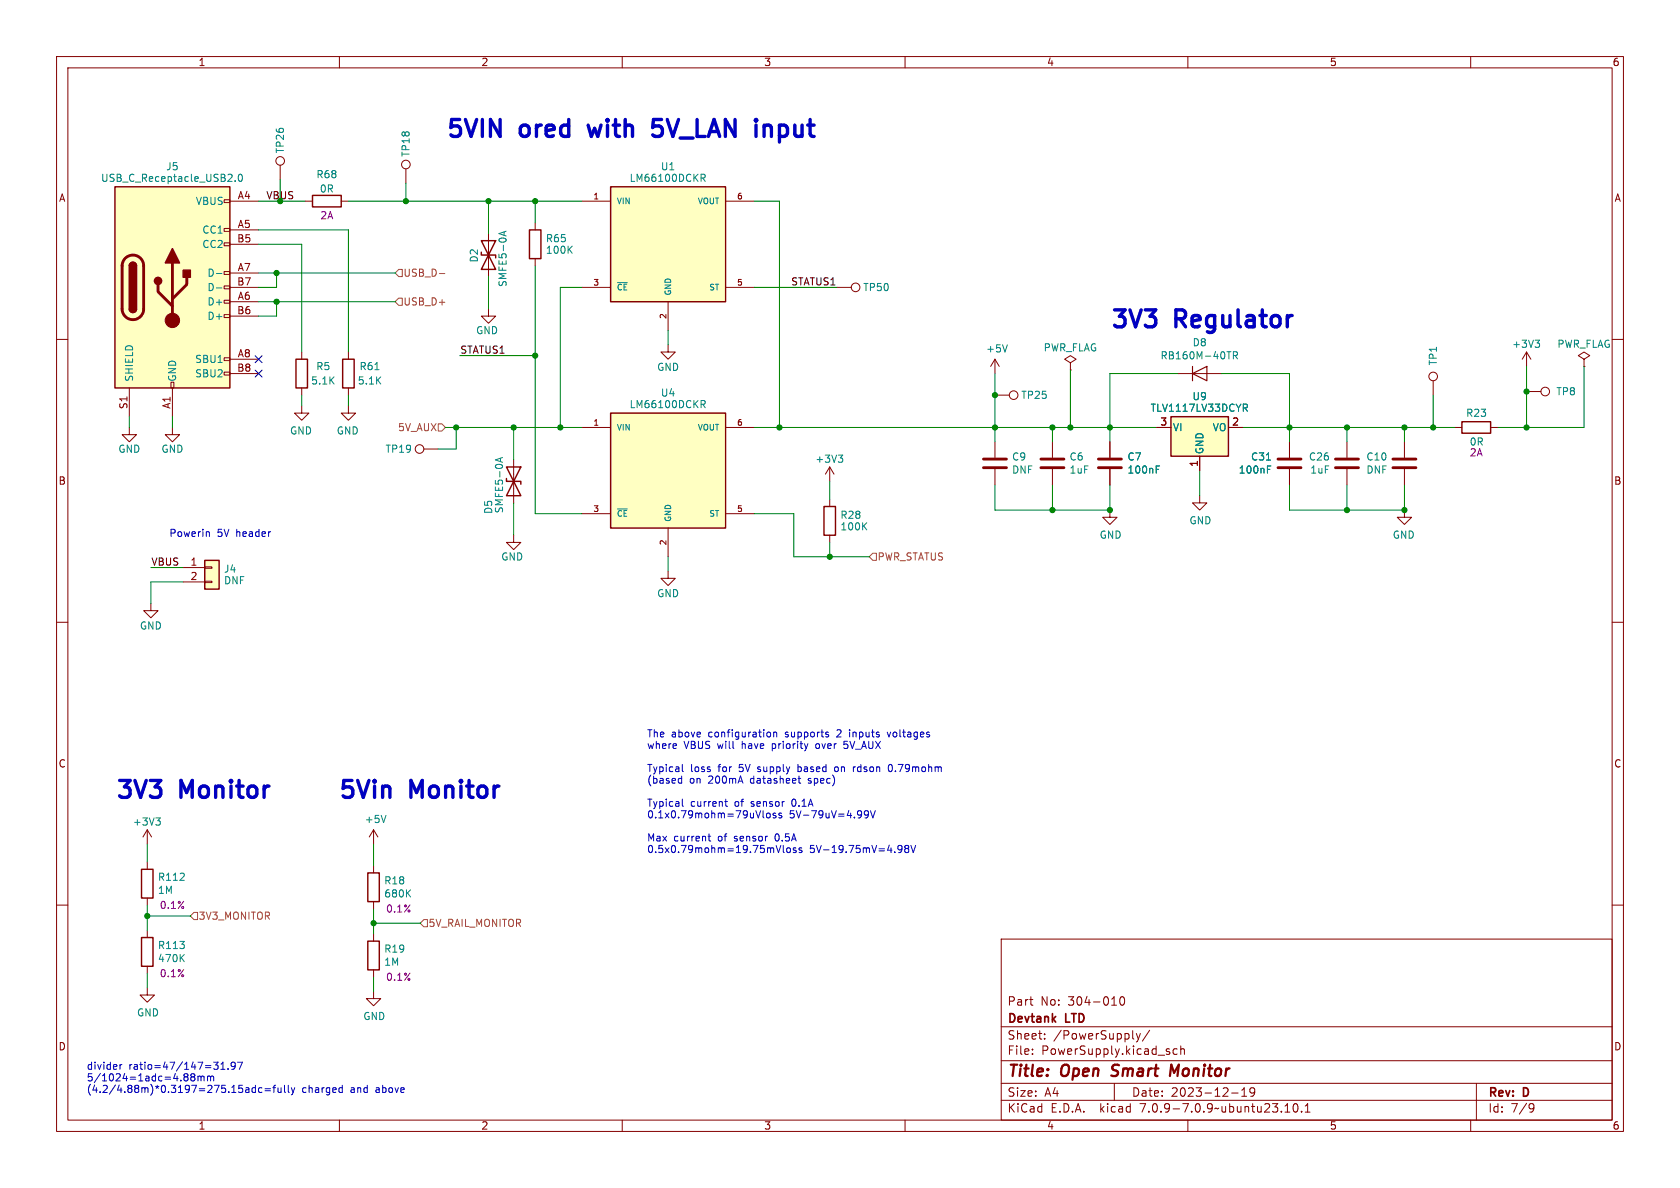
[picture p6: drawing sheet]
<svg xmlns="http://www.w3.org/2000/svg" width="297mm" height="210mm" viewBox="0 0 297 210" stroke-linecap="round" stroke-linejoin="round" font-family="sans-serif">
<g fill="none" stroke="#840000" stroke-width=".18">
<path d="M10 10h277v190h-277zM12 12h273v186h-273zM60 10v2M110 10v2M160 10v2M210 10v2M260 10v2M39.6 35.3h1v.5h-1zM40.6 35.6h5.1M49.5 29.2v2.6M54 35.6h1.2M60.3 35.6h1.3"/>
<path d="M71.8 29.8v2.6M94.6 39.4v1.2M102.9 35.6h5M128.3 35.6h5M10 60h2M39.6 55.6h1v.5h-1zM39.6 53.1h1v.5h-1zM39.6 50.5h1v.6h-1zM39.6 48h1v.5h-1zM39.6 42.9h1v.5h-1zM39.6 40.4h1v.5h-1zM40.6 40.6h5.1"/>
<path d="M40.6 53.3h5.1M40.6 48.3h5.1M40.6 43.2h5.1M40.6 55.9h5.1M40.6 50.8h5.1M86.4 54.6v1.3h1.2l-1.2 1.3-1.3-1.3h1.3M86.4 41.3v7.6M94.6 45.7v1.3M102.9 50.8h5M118.1 53.3v5.1M128.3 50.8h5M148 50.8h2.5"/>
<path d="M285 60h2M22.9 75.6v1.2h-1.3l1.3 1.3 1.2-1.3h-1.2M22.9 68.6v5.1M30.2 67.6h.5v1h-.5zM30.5 75.6v1.2h-1.3l1.3 1.3 1.2-1.3h-1.2M30.5 68.6v5.1M39.6 65.8h1v.5h-1zM39.6 63.2h1v.6h-1zM40.6 66h5.1M40.6 63.5h5.1M53.3 71.8v1.2h-1.2l1.2 1.3 1.3-1.3h-1.3M53.3 62.2v1.3"/>
<path d="M53.3 68.6v1.3M61.6 71.8v1.2h-1.3l1.3 1.3 1.3-1.3h-1.3M61.6 62.2v1.3M61.6 68.6v1.3M74.9 79.4h2.6M102.9 75.6h5M118.1 61v1.2h1.3l-1.3 1.3-1.3-1.3h1.3M128.3 75.6h5M175.9 63.5v2.5M175.9 78.1v2.8M175.9 63.5l-.8 1.3M175.9 63.5l.8 1.3"/>
<path d="M175.9 69.9h2.5M186.1 78.1v2.8M189.2 64.1l1-.6-1-.6-1 .6 1 .6v1.3M189.2 65.4h.1M196.2 78.1v2.8M204.5 75.6h2.5M208.3 66h7.6M217.2 75.6h2.5M228 78.1v2.8M238.1 78.1v2.8M248.3 78.1v2.8M253.4 67.3v2.6"/>
<path d="M257.2 75.6h1.2M263.5 75.6h1.3M269.9 69.2h2.5M269.9 62.2l-.8 1.3M269.9 62.2v2.6M269.9 62.2l.7 1.3M280 63.5l1.1-.6-1.1-.7-1 .7 1 .6v1.3M280 64.8h.1M90.8 94.6v1.3h1.3l-1.3 1.3-1.3-1.3h1.3M90.8 81.3v7.6M102.9 90.8h5M118.1 93.3v5.1"/>
<path d="M128.3 90.8h5M146.7 82.6v2.5M146.7 88.3v1.2M146.7 94.6v1.3M146.7 82.6l-.8 1.2M146.7 82.6l.7 1.2M175.9 82.9v2.8M186.1 82.9v2.8M196.2 90.2v1.2h1.3l-1.3 1.3-1.3-1.3h1.3M196.2 82.9v2.8M212.1 87.6v1.3h1.3l-1.3 1.3-1.3-1.3h1.3M212.1 80.6v2.6"/>
<path d="M228 82.9v2.8M238.1 82.9v2.8M248.3 90.2v1.2h-1.3l1.3 1.3 1.3-1.3h-1.3M248.3 82.9v2.8M10 110h2M26.7 106.7v1.3h1.2l-1.2 1.2-1.3-1.2h1.3M32.4 100.3h3.8M32.4 102.9h3.8M36.2 102.7h1.3v.3h-1.3zM36.2 100.2h1.3v.3h-1.3zM118.1 101v1.2h1.3l-1.3 1.3-1.3-1.3h1.3M285 110h2"/>
<path d="M10 160h2M26 146.7v2.5M26 152.4v1.3M26 158.8v1.2M26 146.7l-.7 1.3M26 146.7l.8 1.3M66 146.7l-.7 1.3M66 146.7v2.5M66 153v1.3M66 159.4v1.3M66 146.7l.8 1.3M285 160h2"/>
<path d="M26 174.6v1.3h1.3l-1.3 1.3-1.2-1.3h1.2M26 164.5v1.2M26 170.8v1.3M66 175.3v1.2h1.3l-1.3 1.3-1.2-1.3h1.2M66 165.1v1.3M66 171.5v1.2M177 166h108v32h-108zM182 176.7h.6M182.5 177.7h.1M196.5 177.7h.9M198.1 176.3l.2-.1a.81 .81 0 0 1 .6 .6 .81 .81 0 0 1-.3 .8l-.1 .1a.81 .81 0 0 1-.4-1.4zM60 198v2"/>
<path d="M110 198v2M160 198v2M177 194.5h108M177 191.5h108M177 187.5h108M177 181.5h108M182.5 186.3v.1M182.5 185.5v.1M184.7 183.6v.1M184.7 182.8v.1M197 191.5v3M200.9 182.7l.3 1"/>
<path d="M201.2 183.7l-.1 .4-.2 .1M201.6 182.7l-.4 1M203.2 182.1l-1.2 2M208.1 185.5l-.4-.1-.3 .3v.4l.1 .2h.6M208.7 185.5l.3-.1 .3 .1 .1 .9M208.7 184.9v1.5M210 198v2M217.7 193.2h1.2M219.5 193.8h.9M219.5 192.7l.5-.4v1.5M221.8 192.9l-.3 .3h-.3l-.2-.3 .1-.5 .4-.1 .2 .1a.99 .99 0 0 1-.3 1.4h-.3M227.2 196.6h.8"/>
<path d="M227.2 195.5l.4-.4v1.5M228.8 195.2l.2-.1a.81 .81 0 0 1 .5 .6 .81 .81 0 0 1-.3 .8l-.1 .1a.81 .81 0 0 1-.6-.6 .81 .81 0 0 1 .3-.8zM230.1 196.5v.1M230.7 196.6h.9M230.7 195.5l.5-.4v1.5M260 198v2M261 191.5v6.5M270.6 195.1l.5 .1a.99 .99 0 0 1-.4 1.4h-.2M271.2 195.7l-.3 .3h-.3"/>
<circle cx="49.5" cy="28.4" r=".76"/>
<circle cx="71.8" cy="29.1" r=".76"/>
<circle cx="151.3" cy="50.8" r=".76"/>
<circle cx="74.2" cy="79.4" r=".76"/>
<circle cx="179.2" cy="69.8" r=".76"/>
<circle cx="253.4" cy="66.5" r=".76"/>
<circle cx="273.2" cy="69.2" r=".76"/>
</g>
<path d="M196.5 190.1l.2 .1M196.8 188.4l-.2 .4 .1 .2M208.4 188.2l-.8 1.4-.5-1.4-.3 2" fill="none" stroke="#840000" stroke-width=".4"/>
<g fill="none" stroke="#840000" stroke-width=".51">
<path d="M22.2 45.6a1.91 1.91 0 0 1 2-.4 1.91 1.91 0 0 1 1.2 1.8v7.6a1.91 1.91 0 0 1-1.9 1.9 1.91 1.91 0 0 1-1.9-1.9v-7.8l.2-.6zM27.9 50.3v1.3l2.6 2.5M30.5 46.5v10.1M33 49v1.3l-2.5 2.5M173.9 82.7h4M173.9 81.2h4M184 82.7h4.1M184 81.2h4.1M194.2 82.7h4M194.2 81.2h4M225.9 82.7h4.1M225.9 81.2h4.1"/>
<path d="M236.1 82.7h4.1M236.1 81.2h4.1M246.3 82.7h4M246.3 81.2h4"/>
</g>
<g fill="none" stroke="#840000" stroke-width=".25">
<path d="M20.3 33h20.3v35.6h-20.3zM55.2 34.5h5.1v2.1h-5.1zM107.9 33h20.4v20.3h-20.4zM22.9 54.6a.64 .64 0 0 0 .6 .6 .64 .64 0 0 0 .6-.6M22.9 47a.64 .64 0 0 1 .6-.6 .64 .64 0 0 1 .6 .6M85.1 44.6v.5h2.5v.5M85.1 42.5l2.5 5.1h-2.5l2.5-5.1zM93.6 40.6h2v5.1h-2zM52.3 63.5h2.1v5.1h-2.1zM60.6 63.5h2v5.1h-2zM107.9 73h20.4v20.3h-20.4zM207 73.7h10.2v6.9h-10.2z"/>
<path d="M258.4 74.5h5.1v2.1h-5.1zM36.2 99.1h2.5v5h-2.5zM89.5 84.6v.5h2.6v.5M89.5 82.6l2.6 5h-2.6l2.6-5zM145.7 89.5h2v5.1h-2zM25 153.7h2.1v5.1h-2.1zM65 154.3h2.1v5.1h-2.1zM25 165.7h2.1v5.1h-2.1zM65 166.4h2.1v5.1h-2.1z"/>
</g>
<g fill="#ffffc2" stroke="#ffffc2" stroke-width=".18">
<path d="M36.2 99.1h2.5v5h-2.5z"/>
<path d="M207 73.7h10.2v6.9h-10.2z"/>
<path d="M20.3 33h20.3v35.6h-20.3z"/>
<path d="M107.9 33h20.4v20.3h-20.4z"/>
<path d="M107.9 73h20.4v20.3h-20.4z"/>
</g>
<g fill="none" stroke="#008484" stroke-width=".18">
<path d="M41.6 31.9v.2M42.2 30.9l.2-.1a.68 .68 0 0 1 .5 .6 .68 .68 0 0 1-.5 .7l-.2-.2-.1-.3zM123.9 30.8h.5l.3 .2-.1 .4-.7 .1M124.2 31.5l.5 .6M38.3 48.4h.9M38.3 50.9h.9M89.1 41v.6M89.5 40.9l-1.3 .4 1.3 .4M100.6 44.1l.6 .7M101.2 43.5l-.8 .7M109.2 50h1.7M66.3 65.3h.7"/>
<path d="M123.9 70.8h.5l.3 .2-.1 .4-.7 .1M124.2 71.5l.5 .6M178.1 61l-.4 1.2M216.9 62.2h.7M218 62.8h.7l.1-.2-.1-.3-.7-.1v1.2M218.3 62.8l.5 .6M219.8 71.4h.5l.2 .3-.1 .3-.6 .1M220.1 72.1l.4 .6M271.4 60.1h.8l-.5 .5M271.9 60.6l.3 .3v.3l-.3 .2M88.5 81v.6M88.8 80.9l-1.2 .4 1.2 .4"/>
<path d="M109.2 90h1.7M148.2 80.5h.8l-.4 .4M148.7 80.9l.3 .3v.3l-.3 .2M152.7 93l.5 .7M153.2 92.4l-.7 .7M204.4 83h.4M204.4 82.4h.6M223.9 81.3h.7M224.1 83h.4M224.1 82.4h.6M27.5 144.6h.8l-.4 .5M28.1 145.1l.2 .2v.3l-.2 .3"/>
<path d="M68.2 144.1l-.4 1.3M72 157.8l.6 .8M72.6 157.3l-.7 .7M32 169.3l.6 .7M32.6 168.7l-.7 .8"/>
</g>
<path d="M210.8 66l2.6-1.2v2.5zM210.8 64.8v2.5" fill="none" stroke="#840000" stroke-width=".2"/>
<g fill="#840000" stroke="#840000" stroke-width=".25">
<path d="M22.9 54.6h1.2a.64 .64 0 0 1-.6 .6 .64 .64 0 0 1-.6-.6z"/>
<path d="M22.9 47h1.2v7.6h-1.2z"/>
<path d="M23 46.5a.64 .64 0 0 1 .7-.1 .64 .64 0 0 1 .4 .6h-1.2z"/>
<path d="M30.5 43.9l1.2 2.6h-2.5z"/>
<path d="M32.4 47.8h1.3v1.2h-1.3z"/>
<circle cx="27.9" cy="49.7" r=".63"/>
</g>
<circle cx="30.5" cy="56.6" r="1.27" fill="#840000" stroke="#840000" stroke-width=".18"/>
<path d="M69.8 48.3l.7-.7h.6v1.3h-.6zM69.8 53.3l.7-.6h.6v1.3h-.6zM77.7 48.4h.9M77.5 74.9h.6l.6 .7-.6 .6h-.6zM154.3 97.8h.6v1.3h-.6l-.6-.7zM34.3 161.3h.6v1.3h-.6l-.6-.7zM74.9 162.6h.7v1.2h-.7l-.6-.6z" fill="none" stroke="#848400" stroke-width=".18"/>
<path d="M104 22.1l.5 2M115.4 23.8l.4 .3h.7l.3-.1M117 21.1h-1.5l-.1 1.4 .4-.2h.7l.3 .1M136.2 22.3a.81 .81 0 0 0-1.1 .1" fill="none" stroke="#0000c2" stroke-width=".6"/>
<g fill="none" stroke="#0000c2" stroke-width=".18">
<path d="M36.7 94l.3 .2v.6M120.1 137.6l.4 .1M120.5 137.2v1.2M120.5 138.4h-.4M120.6 135.1v1.1l.2 .2M135.8 129.4l.3 .1 .1 .2v.4l-.4 .2M136.8 129.5l.2-.1 .3 .1v.8M136.8 129.4v.9M141.1 135.1v1.3M141.1 136.3l.1 .1M141.1 137.6h.5M141.2 135.6h-.1"/>
<path d="M141.3 138.3l.3 .1M144.3 131.5l-.1 .2 .1 .6M146.3 129.8l.2 .2-.2 .3M146.3 129.4l.2 .1M148 135.6h-.3l-.2 .2 .1 .5 .4 .1M149.2 132.2l.5 .1M149.2 131v.6l.5-.1M150.2 129v.1M150.2 129.4v.9M151.2 135.6l-.3 .2M156.9 129.4l.3 .9 .3-.9M157.2 135.2l.1-.1a.68 .68 0 0 1 .5 .7 .68 .68 0 0 1-.5 .6 .84 .84 0 0 1-.1-1.2z"/>
<path d="M120.6 141.3v1.1l.2 .1M125.2 147.8h.4M125.3 147.4v1.1l.3 .2M128.1 141.7h.5M128.3 141.3v1.1l.3 .1M134.9 143.3v1.1l.2 .2M135.6 143.9l.1-.2 .4 .2 .1 .4-.1 .2-.4 .1-.1-.1zM137.1 143.8l-.3-.1-.1 .2v.2l.4 .1v.3h-.4M138 149.4l-.4 1.3M138.2 143.8l-.3-.1-.2 .2v.2l.5 .1v.3h-.5M138.5 149.4v1.1l.2 .2M139.1 150l.2-.1 .4 .1v.5l-.1 .2h-.3l-.2-.1z"/>
<path d="M140.7 149.9h-.3l-.2 .2 .1 .1 .4 .2v.3h-.5M141.7 149.9h-.3l-.1 .2v.1l.4 .2v.3h-.4M153.5 143.9l-.2 .2-.4-.1-.1-.1 .1-.5 .4-.1 .2 .1a.84 .84 0 0 1-.3 1.2h-.3M153.9 143.3l.4 1.3 .4-1.3M159 149.4l.4 .2a.84 .84 0 0 1-.3 1.1M159.5 150l-.3 .2h-.2M160.2 150l-.3 .2v.3l.3 .2h.2l.3-.2-.1-.4-.2-.1M160.2 150l-.3-.3 .3-.3h.2l.3 .3-.3 .3M160.2 150h.2M161 149.4l.5 1.3 .4-1.3M21.2 188.2v.8M21.6 188.2l-.4 .2"/>
<path d="M34 189.8l-.3 .2 .3 .4M34 190.4l-.3 .2 .1 .4 .2 .1 .3-.1 .2-.2v-.2l-.3-.2M34 190.4h.2M34.2 189.8l.3 .2-.3 .4M35 190.4l.4-.2 .1 .2M35 190.2v.9M35.5 190.4l.2-.2 .3 .1 .1 .8M35.5 190.4v.7M36.7 190.4l.4-.2 .1 .2M36.7 190.2v.9M37.2 190.4l.2-.2 .3 .1 .1 .8M37.2 190.4v.7"/>
<path d="M39 189h.8M39 188.1l.4-.3v1.2M40.3 188.9v.1M41.6 188.3l-.3 .2h-.2l-.2-.2 .1-.5h.3l.2 .1a.84 .84 0 0 1-.3 1.1h-.2M42 187.8h.9l-.6 1.2M45.2 191.9v1.2M45.2 192.3h-.4l-.2 .2 .1 .6h.5M46.3 192.3h-.4l-.2 .2 .1 .6h.5M46.8 192.5h1M46.8 192.8h1M48.2 192.3h.5M48.7 191.9l-.3 .1v1.1"/>
<path d="M49.1 192.3l.1 .8h.3l.2-.1M49.7 192.3v.8M50.3 191.9v1l.2 .2M51 191.9v1l.1 .2M51.5 192.3l.3 .8M51.8 193.1l-.3 .4M52.1 192.3l-.3 .8M60.2 192.3h.3M60.5 193.1h-.3M60.5 191.9v1.2"/>
</g>
<g fill="none" stroke="#008400" stroke-width=".18">
<path d="M45.7 35.6h8.3M49.5 31.8v3.8M61.6 35.6h41.3M71.8 32.4v3.2M86.4 35.6v5.7M94.6 35.6v3.8M133.3 35.6h4.5v40M45.7 40.6h15.9v21.6M45.7 43.2h7.6v19M45.7 53.3h24.1M45.7 48.3h24.1M48.9 48.3v2.5h-3.2"/>
<path d="M48.9 53.3v2.6h-3.2M86.4 48.9v5.7M94.6 47v43.8h8.3M102.9 50.8h-3.8v24.8M118.1 58.4v2.6M133.3 50.8h14.7M22.9 73.7v1.9M30.5 73.7v1.9M53.3 69.9v1.9M61.6 69.9v1.9M78.7 75.6h24.2M80.6 75.6v3.8h-3.1"/>
<path d="M81.3 62.9h13.3M90.8 75.6v5.7M133.3 75.6h71.2M175.9 66v12.1M186.1 75.6v2.5M189.2 65.4v10.2M208.3 66h-12.1v12.1M215.9 66h12.1v12.1M219.7 75.6h37.5M238.1 75.6v2.5M248.3 75.6v2.5M253.4 69.9v5.7"/>
<path d="M269.9 64.8v10.8M280 64.8v10.8h-15.2M90.8 88.9v5.7M118.1 98.4v2.6M133.3 90.8h7v7.6h13.4M146.7 85.1v3.2M146.7 95.9v2.5M175.9 85.7v4.5h20.3v-4.5M186.1 85.7v4.5M212.1 83.2v4.4M228 85.7v4.5h20.3v-4.5M238.1 85.7v4.5"/>
<path d="M26.7 100.3h5.7M32.4 102.9h-5.7v3.8M26 149.2v3.2M66 149.2v3.8M26 160v4.5M26 172.1v2.5M26 161.9h7.7M66 160.7v4.4M66 172.7v2.6M66 163.2h8.3"/>
</g>
<path d="M45.1 65.4l1.2 1.2M45.1 62.9l1.2 1.2M46.3 65.4l-1.2 1.2M46.3 62.9l-1.2 1.2" fill="none" stroke="#000084" stroke-width=".18"/>
<g fill="#008400" stroke="#008400" stroke-width=".18">
<circle cx="189.2" cy="75.6" r=".46"/>
<circle cx="196.2" cy="75.6" r=".46"/>
<circle cx="186.1" cy="75.6" r=".46"/>
<circle cx="175.9" cy="75.6" r=".46"/>
<circle cx="186.1" cy="90.2" r=".46"/>
<circle cx="146.7" cy="98.4" r=".46"/>
<circle cx="175.9" cy="69.9" r=".46"/>
<circle cx="137.8" cy="75.6" r=".46"/>
<circle cx="49.5" cy="35.6" r=".46"/>
<circle cx="48.9" cy="53.3" r=".46"/>
<circle cx="48.9" cy="48.3" r=".46"/>
<circle cx="228" cy="75.6" r=".46"/>
<circle cx="238.1" cy="90.2" r=".46"/>
<circle cx="238.1" cy="75.6" r=".46"/>
<circle cx="196.2" cy="90.2" r=".46"/>
<circle cx="99.1" cy="75.6" r=".46"/>
<circle cx="90.8" cy="75.6" r=".46"/>
<circle cx="80.6" cy="75.6" r=".46"/>
<circle cx="26" cy="161.9" r=".46"/>
<circle cx="66" cy="163.2" r=".46"/>
<circle cx="253.4" cy="75.6" r=".46"/>
<circle cx="248.3" cy="75.6" r=".46"/>
<circle cx="248.3" cy="90.2" r=".46"/>
<circle cx="269.9" cy="69.2" r=".46"/>
<circle cx="269.9" cy="75.6" r=".46"/>
<circle cx="86.4" cy="35.6" r=".46"/>
<circle cx="71.8" cy="35.6" r=".46"/>
<circle cx="94.6" cy="35.6" r=".46"/>
<circle cx="94.6" cy="62.9" r=".46"/>
</g>
<g font-size="4.2" fill="#0000c2">
<text x="78.7" y="24.5">5VIN</text>
<text x="92.2" y="24.5">ored</text>
<text x="105.5" y="24.5">with</text>
<text x="118" y="24.5">5V_LAN</text>
<text x="137.3" y="24.5">input</text>
<text x="196.2" y="58.2">3V3</text>
<text x="208" y="58.2">Regulator</text>
<text x="20.3" y="141.4">3V3</text>
<text x="32.1" y="141.4">Monitor</text>
<text x="59.7" y="141.4">5Vin</text>
<text x="72.7" y="141.4">Monitor</text>
</g>
<g font-size="2.8" fill="#840000">
<text x="178" y="190.9">Title:</text>
<text x="187.7" y="190.9">Open</text>
<text x="197.4" y="190.9">Smart</text>
<text x="208.5" y="190.9">Monitor</text>
</g>
<g font-size="2.1" fill="#840000">
<text x="178" y="178">Part</text>
<text x="183.9" y="178">No:</text>
<text x="188.9" y="178">304-010</text>
<text x="178" y="184">Sheet:</text>
<text x="178" y="181.2">Devtank</text>
<text x="186.2" y="184">/PowerSupply/</text>
<text x="188.5" y="181.2">LTD</text>
<text x="178" y="186.7">File:</text>
<text x="184.1" y="186.7">PowerSupply.kicad_sch</text>
<text x="178" y="196.9">KiCad</text>
<text x="178" y="194.1">Size:</text>
<text x="184.7" y="194.1">A4</text>
<text x="185.7" y="196.9">E.D.A.</text>
<text x="194.6" y="196.9">kicad</text>
<text x="200" y="194.1">Date:</text>
<text x="201.8" y="196.9">7.0.9-7.0.9~ubuntu23.10.1</text>
<text x="207" y="194.1">2023-12-19</text>
<text x="263" y="194.3">Rev:</text>
<text x="263" y="196.9">Id:</text>
<text x="267.1" y="196.9">7/9</text>
<text x="269.4" y="194.3">D</text>
</g>
<g font-size="1.8" fill="#840000">
<text x="35" y="11.9">1</text>
<text x="85" y="11.9">2</text>
<text x="135" y="11.9">3</text>
<text x="185" y="11.9">4</text>
<text x="235" y="11.9">5</text>
<text x="285" y="11.9">6</text>
<text x="10.3" y="35.9">A</text>
<text x="41.9" y="35.3">A4</text>
<text x="285.3" y="35.9">A</text>
<text x="41.9" y="40.4">A5</text>
<text x="41.8" y="42.9">B5</text>
<text x="41.8" y="50.5">B7</text>
<text x="41.9" y="53.1">A6</text>
<text x="41.9" y="48">A7</text>
<text x="41.8" y="55.6">B6</text>
<text x="41.8" y="65.8">B8</text>
<text x="41.9" y="63.2">A8</text>
<text x="22.6" y="72.4" transform="rotate(-90 22.6 72.4)">S1</text>
<text x="30.2" y="72.4" transform="rotate(-90 30.2 72.4)">A1</text>
<text x="205" y="75.3">3</text>
<text x="217.7" y="75.3">2</text>
<text x="211.8" y="82.6" transform="rotate(-90 211.8 82.6)">1</text>
<text x="10.3" y="85.9">B</text>
<text x="285.3" y="85.9">B</text>
<text x="33.6" y="100.1">1</text>
<text x="33.6" y="102.6">2</text>
<text x="10.3" y="135.9">C</text>
<text x="285.3" y="135.9">C</text>
<text x="10.3" y="185.9">D</text>
<text x="285.3" y="185.9">D</text>
<text x="35" y="199.9">1</text>
<text x="85" y="199.9">2</text>
<text x="135" y="199.9">3</text>
<text x="185" y="199.9">4</text>
<text x="235" y="199.9">5</text>
<text x="285" y="199.9">6</text>
</g>
<g font-size="1.8" fill="#008484">
<text x="50.4" y="27.2" transform="rotate(-90 50.4 27.2)">TP26</text>
<text x="72.6" y="27.8" transform="rotate(-90 72.6 27.8)">TP18</text>
<text x="17.8" y="32.4">USB_C_Receptacle_USB2.0</text>
<text x="29.3" y="30.3">J5</text>
<text x="55.8" y="31.7">R68</text>
<text x="56.4" y="34.2">0R</text>
<text x="111.2" y="32.4">LM66100DCKR</text>
<text x="116.7" y="30.3">U1</text>
<text x="34.5" y="36.4">VBUS</text>
<text x="35.7" y="41.5">CC1</text>
<text x="35.7" y="44">CC2</text>
<text x="84.7" y="46.5" transform="rotate(-90 84.7 46.5)">D2</text>
<text x="96.4" y="45.1">100K</text>
<text x="96.4" y="43">R65</text>
<text x="36.6" y="49.1">D-</text>
<text x="36.6" y="51.7">D-</text>
<text x="89.8" y="50.8" transform="rotate(-90 89.8 50.8)">SMFE5-0A</text>
<text x="152.5" y="51.7">TP50</text>
<text x="36.6" y="54.2">D+</text>
<text x="36.6" y="56.7">D+</text>
<text x="84.1" y="59.3">GND</text>
<text x="34.4" y="64.4">SBU1</text>
<text x="55.8" y="65.6">R5</text>
<text x="63.5" y="65.6">R61</text>
<text x="116.1" y="65.8">GND</text>
<text x="174.2" y="62.5">+5V</text>
<text x="184.4" y="62.3">PWR_FLAG</text>
<text x="205.1" y="63.7">RB160M-40TR</text>
<text x="210.7" y="61.4">D8</text>
<text x="254.2" y="64.7" transform="rotate(-90 254.2 64.7)">TP1</text>
<text x="267.2" y="61.7">+3V3</text>
<text x="275.2" y="61.7">PWR_FLAG</text>
<text x="23.7" y="67.6" transform="rotate(-90 23.7 67.6)">SHIELD</text>
<text x="31.3" y="67.6" transform="rotate(-90 31.3 67.6)">GND</text>
<text x="34.4" y="66.9">SBU2</text>
<text x="54.9" y="68.2">5.1K</text>
<text x="63.2" y="68.2">5.1K</text>
<text x="116.7" y="70.3">U4</text>
<text x="180.4" y="70.7">TP25</text>
<text x="210.7" y="70.9">U9</text>
<text x="275" y="70.1">TP8</text>
<text x="51.2" y="77">GND</text>
<text x="59.4" y="77">GND</text>
<text x="111.2" y="72.4">LM66100DCKR</text>
<text x="203.3" y="73">TLV1117LV33DCYR</text>
<text x="207.3" y="76.4">VI</text>
<text x="214.3" y="76.4">VO</text>
<text x="259.1" y="73.9">R23</text>
<text x="20.8" y="80.2">GND</text>
<text x="28.4" y="80.2">GND</text>
<text x="68.1" y="80.2">TP19</text>
<text x="144" y="82">+3V3</text>
<text x="178.8" y="81.6">C9</text>
<text x="178.8" y="83.9">DNF</text>
<text x="189" y="81.6">C6</text>
<text x="189" y="83.9">1uF</text>
<text x="199.2" y="81.6">C7</text>
<text x="199.2" y="83.9">100nF</text>
<text x="213" y="80.4" transform="rotate(-90 213 80.4)">GND</text>
<text x="218.9" y="83.9">100nF</text>
<text x="221.1" y="81.6">C31</text>
<text x="231.3" y="81.6">C26</text>
<text x="231.5" y="83.9">1uF</text>
<text x="241.5" y="83.9">DNF</text>
<text x="241.5" y="81.6">C10</text>
<text x="259.7" y="79">0R</text>
<text x="87.2" y="91" transform="rotate(-90 87.2 91)">D5</text>
<text x="89.1" y="90.8" transform="rotate(-90 89.1 90.8)">SMFE5-0A</text>
<text x="148.5" y="94">100K</text>
<text x="148.5" y="91.9">R28</text>
<text x="194.3" y="95.4">GND</text>
<text x="210.2" y="92.9">GND</text>
<text x="246.1" y="95.4">GND</text>
<text x="39.5" y="101.4">J4</text>
<text x="88.5" y="99.3">GND</text>
<text x="39.5" y="103.5">DNF</text>
<text x="116.1" y="105.8">GND</text>
<text x="24.6" y="111.5">GND</text>
<text x="23.4" y="146.1">+3V3</text>
<text x="64.4" y="145.7">+5V</text>
<text x="27.8" y="155.9">R112</text>
<text x="27.8" y="158.2">1M</text>
<text x="67.8" y="158.9">680K</text>
<text x="67.8" y="156.5">R18</text>
<text x="27.8" y="168">R113</text>
<text x="27.8" y="170.3">470K</text>
<text x="67.8" y="170.9">1M</text>
<text x="67.8" y="168.6">R19</text>
<text x="24.1" y="179.9">GND</text>
<text x="64.1" y="180.5">GND</text>
</g>
<g font-size="1.8">
<text x="47" y="35.3">VBUS</text>
<text x="139.8" y="50.5">STATUS1</text>
<text x="81.3" y="62.6">STATUS1</text>
<text x="26.7" y="100.1">VBUS</text>
</g>
<g font-size="1.8" fill="#840084">
<text x="56.5" y="39">2A</text>
<text x="259.7" y="80.9">2A</text>
<text x="28.1" y="160.9">0.1%</text>
<text x="68.1" y="161.5">0.1%</text>
<text x="28.1" y="172.9">0.1%</text>
<text x="68.1" y="173.6">0.1%</text>
</g>
<g font-size="1.8" fill="#848400">
<text x="71.2" y="49.1">USB_D-</text>
<text x="71.2" y="54.2">USB_D+</text>
<text x="70.3" y="76.4">5V_AUX</text>
<text x="155" y="99.3">PWR_STATUS</text>
<text x="35" y="162.8">3V3_MONITOR</text>
<text x="75.7" y="164.1">5V_RAIL_MONITOR</text>
</g>
<g font-size="1.8" fill="#0000c2">
<text x="29.8" y="95">Powerin</text>
<text x="38.4" y="95">5V</text>
<text x="41.9" y="95">header</text>
<text x="114.3" y="130.4">The</text>
<text x="118.7" y="130.4">above</text>
<text x="125.4" y="130.4">configuration</text>
<text x="139.1" y="130.4">supports</text>
<text x="148.4" y="130.4">2</text>
<text x="150.8" y="130.4">inputs</text>
<text x="157.8" y="130.4">voltages</text>
<text x="114.3" y="132.5">where</text>
<text x="114.3" y="136.6">Typical</text>
<text x="120.9" y="132.5">VBUS</text>
<text x="122.1" y="136.6">loss</text>
<text x="127" y="132.5">will</text>
<text x="127.1" y="136.6">for</text>
<text x="130.9" y="136.6">5V</text>
<text x="131.4" y="132.5">have</text>
<text x="134.4" y="136.6">supply</text>
<text x="136.9" y="132.5">priority</text>
<text x="141.7" y="136.6">based</text>
<text x="144.9" y="132.5">over</text>
<text x="148.4" y="136.6">on</text>
<text x="150.1" y="132.5">5V_AUX</text>
<text x="151.9" y="136.6">rdson</text>
<text x="158.3" y="136.6">0.79mohm</text>
<text x="114.3" y="138.6">(based</text>
<text x="114.3" y="142.7">Typical</text>
<text x="121.9" y="138.6">on</text>
<text x="122.1" y="142.7">current</text>
<text x="125.4" y="138.6">200mA</text>
<text x="130" y="142.7">of</text>
<text x="132.9" y="138.6">datasheet</text>
<text x="133.1" y="142.7">sensor</text>
<text x="140.5" y="142.7">0.1A</text>
<text x="143.4" y="138.6">spec)</text>
<text x="114.3" y="144.7">0.1x0.79mohm=79uVloss</text>
<text x="114.3" y="148.8">Max</text>
<text x="119.1" y="148.8">current</text>
<text x="127" y="148.8">of</text>
<text x="130.1" y="148.8">sensor</text>
<text x="137.5" y="148.8">0.5A</text>
<text x="139.5" y="144.7">5V-79uV=4.99V</text>
<text x="114.3" y="150.9">0.5x0.79mohm=19.75mVloss</text>
<text x="143.1" y="150.9">5V-19.75mV=4.98V</text>
<text x="15.2" y="189.2">divider</text>
<text x="15.2" y="191.2">5/1024=1adc=4.88mm</text>
<text x="22.8" y="189.2">ratio=47/147=31.97</text>
<text x="15.2" y="193.3">(4.2/4.88m)*0.3197=275.15adc=fully</text>
<text x="53.4" y="193.3">charged</text>
<text x="62.1" y="193.3">and</text>
<text x="66.7" y="193.3">above</text>
</g>
<g font-size="1.4" fill="#840000">
<text x="104.8" y="35.3">1</text>
<text x="130.2" y="35.3">6</text>
<text x="104.8" y="50.5">3</text>
<text x="130.2" y="50.5">5</text>
<text x="117.9" y="56.5" transform="rotate(-90 117.9 56.5)">2</text>
<text x="104.8" y="75.3">1</text>
<text x="130.2" y="75.3">6</text>
<text x="104.8" y="90.6">3</text>
<text x="130.2" y="90.6">5</text>
<text x="117.9" y="96.5" transform="rotate(-90 117.9 96.5)">2</text>
</g>
<g font-size="1.4" fill="#008484">
<text x="109" y="36.3">VIN</text>
<text x="123.2" y="36.3">VOUT</text>
<text x="109" y="51.5">~{CE}</text>
<text x="118.8" y="52.3" transform="rotate(-90 118.8 52.3)">GND</text>
<text x="125.3" y="51.5">ST</text>
<text x="109" y="76.3">VIN</text>
<text x="123.2" y="76.3">VOUT</text>
<text x="109" y="91.5">~{CE}</text>
<text x="118.8" y="92.3" transform="rotate(-90 118.8 92.3)">GND</text>
<text x="125.3" y="91.5">ST</text>
</g>
</svg>
